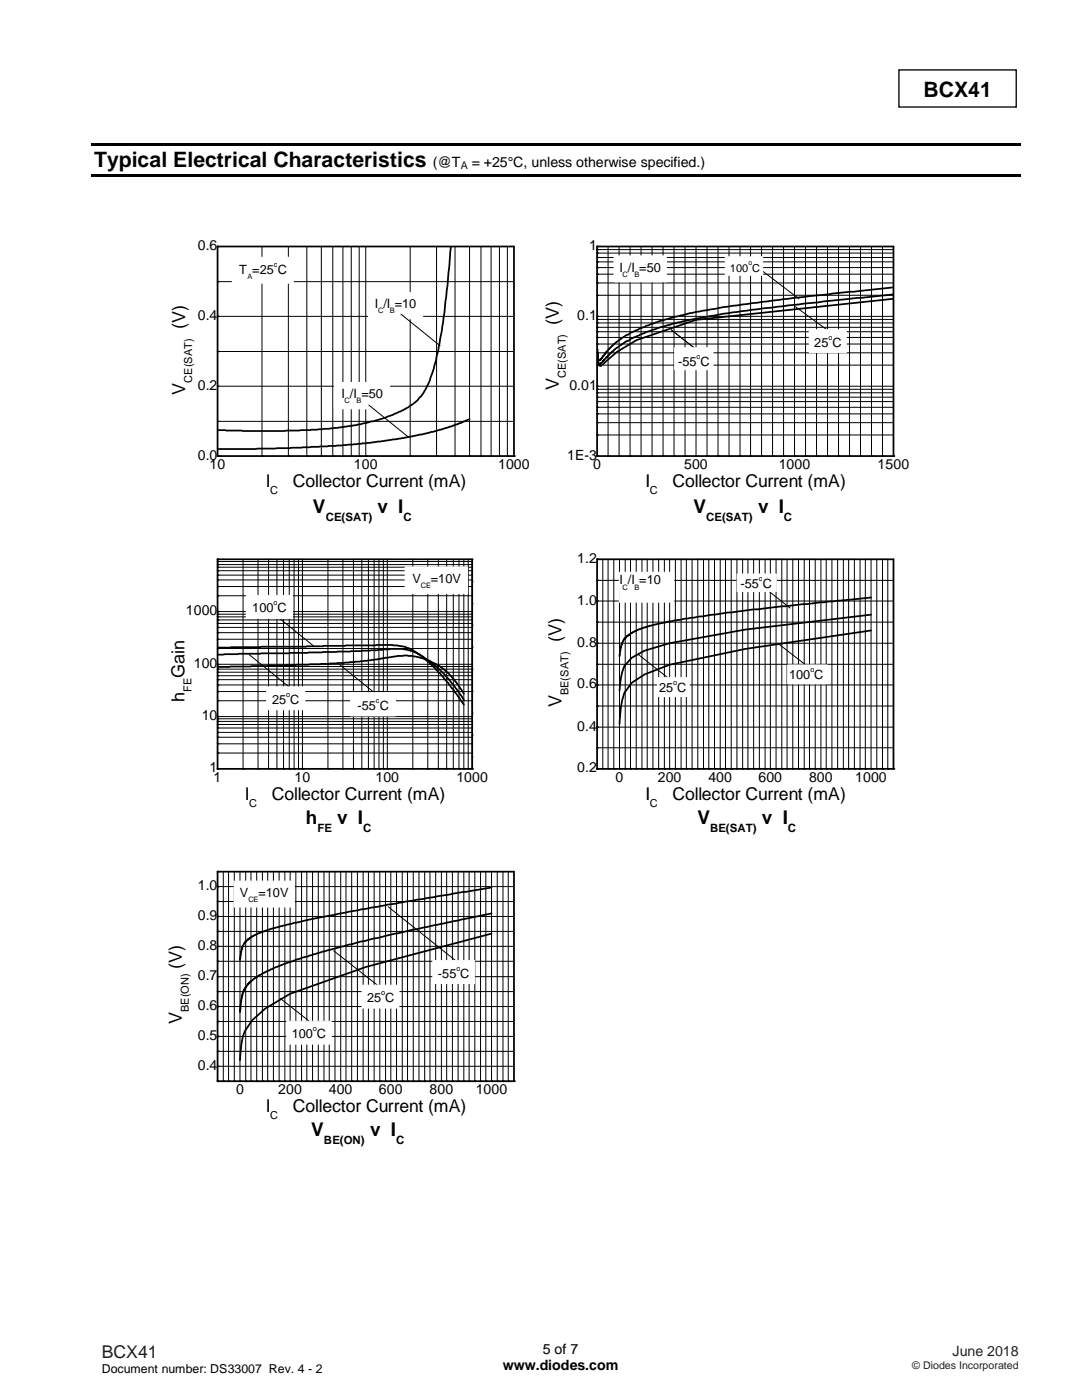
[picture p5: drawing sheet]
<svg xmlns="http://www.w3.org/2000/svg" width="216mm" height="279mm" viewBox="0 0 216 279" stroke-linecap="round" stroke-linejoin="round" font-family="sans-serif">
<path d="M179.4 14h23.4v7.4h-23.4z" fill="none" stroke="#000" stroke-width=".26"/>
<g fill="#000">
<path d="M18.3 28.6h185.4v.5h-185.4z" fill-rule="evenodd"/>
<path d="M18.3 34.7h185.4v.5h-185.4z" fill-rule="evenodd"/>
</g>
<g fill="none" stroke="#000" stroke-width=".2">
<path d="M43.4 56.2h59.2M52.3 49.2v41.8M57.5 49.2v41.8M61.2 49.2v41.8M64.1 49.2v41.8M66.4 49.2v41.8M68.4 49.2v41.8M70.1 49.2v41.8M71.7 49.2v41.8M73 49.2v41.8M81.8 49.2v41.8M87.1 49.2v41.8"/>
<path d="M90.8 49.2v41.8M93.7 49.2v41.8M96 49.2v41.8M98 49.2v41.8M99.7 49.2v41.8M101.2 49.2v41.8M119.1 58.9h59.2M119.1 56.5h59.2M119.1 54.7h59.2M119.1 53.4h59.2M119.1 52.3h59.2M119.1 51.4h59.2"/>
<path d="M119.1 50.5h59.2M119.1 49.8h59.2M121.3 49.2v41.8M123.5 49.2v41.8M125.7 49.2v41.8M127.9 49.2v41.8M130.1 49.2v41.8M132.3 49.2v41.8M134.5 49.2v41.8M136.7 49.2v41.8M138.9 49.2v41.8M141.1 49.2v41.8"/>
<path d="M143.3 49.2v41.8M145.5 49.2v41.8M147.7 49.2v41.8M149.8 49.2v41.8M152 49.2v41.8M154.2 49.2v41.8M156.3 49.2v41.8M158.5 49.2v41.8M160.7 49.2v41.8M162.9 49.2v41.8M165.1 49.2v41.8M167.3 49.2v41.8"/>
<path d="M169.5 49.2v41.8M171.7 49.2v41.8M173.9 49.2v41.8M176.1 49.2v41.8M43.4 70.1h59.2M43.4 77.1h59.2M43.4 63.1h59.2M119.1 77.1h59.2M119.1 63.1h59.2M119.1 79.3h59.2M119.1 78.4h59.2M119.1 77.7h59.2"/>
<path d="M119.1 72.9h59.2M119.1 70.4h59.2M119.1 68.7h59.2M119.1 67.3h59.2M119.1 66.2h59.2M119.1 65.3h59.2M119.1 64.5h59.2M119.1 63.7h59.2M43.4 84.1h59.2M119.1 86.8h59.2M119.1 84.4h59.2M119.1 82.6h59.2"/>
<path d="M119.1 81.3h59.2M119.1 80.1h59.2M43.4 118.9h50.8M43.4 117.1h50.8M43.4 115.7h50.8M43.4 114.8h50.8M43.4 113.9h50.8M43.4 113.2h50.8M43.4 112.7h50.8M43.4 112.1h50.8M48.5 111.6v41.8M51.5 111.6v41.8"/>
<path d="M53.6 111.6v41.8M55.3 111.6v41.8M56.6 111.6v41.8M57.7 111.6v41.8M58.7 111.6v41.8M59.6 111.6v41.8M60.3 111.6v41.8M65.4 111.6v41.8M68.4 111.6v41.8M70.5 111.6v41.8M72.2 111.6v41.8M73.5 111.6v41.8"/>
<path d="M74.7 111.6v41.8M75.6 111.6v41.8M76.5 111.6v41.8M77.3 111.6v41.8M82.4 111.6v41.8M85.4 111.6v41.8M87.5 111.6v41.8M89.1 111.6v41.8M90.4 111.6v41.8M91.6 111.6v41.8M92.6 111.6v41.8M93.4 111.6v41.8"/>
<path d="M94.2 116h.1M94.2 111.6h.1M94.2 111.6v41.8M119.1 115.8h59.2M119.1 119.9h59.2M120.3 111.6v41.8M121.3 111.6v41.8M122.5 111.6v41.8M123.6 111.6v41.8M124.8 111.6v41.8M125.8 111.6v41.8M127 111.6v41.8"/>
<path d="M128.1 111.6v41.8M129.1 111.6v41.8M130.3 111.6v41.8M131.4 111.6v41.8M132.6 111.6v41.8M133.6 111.6v41.8M134.8 111.6v41.8M135.9 111.6v41.8M137 111.6v41.8M138.1 111.6v41.8M139.2 111.6v41.8M140.4 111.6v41.8"/>
<path d="M141.4 111.6v41.8M142.6 111.6v41.8M143.7 111.6v41.8M144.8 111.6v41.8M145.9 111.6v41.8M147 111.6v41.8M148.2 111.6v41.8M149.2 111.6v41.8M150.4 111.6v41.8M151.5 111.6v41.8M152.7 111.6v41.8M153.7 111.6v41.8"/>
<path d="M154.9 111.6v41.8M156 111.6v41.8M157 111.6v41.8M158.2 111.6v41.8M159.3 111.6v41.8M160.5 111.6v41.8M161.5 111.6v41.8M162.7 111.6v41.8M163.8 111.6v41.8M164.9 111.6v41.8M166 111.6v41.8M167.1 111.6v41.8"/>
<path d="M168.3 111.6v41.8M169.3 111.6v41.8M170.5 111.6v41.8M171.6 111.6v41.8M172.7 111.6v41.8M173.8 111.6v41.8M175 111.6v41.8M176.1 111.6v41.8M177.1 111.6v41.8M43.4 139.9h50.8M43.4 138h50.8M43.4 136.7h50.8"/>
<path d="M43.4 135.6h50.8M43.4 134.9h50.8M43.4 134.2h50.8M43.4 133.5h50.8M43.4 133h50.8M43.4 129.4h50.8M43.4 127.6h50.8M43.4 126.3h50.8M43.4 125.2h50.8M43.4 124.4h50.8M43.4 123.7h50.8M43.4 123.1h50.8"/>
<path d="M43.4 122.6h50.8M43.4 132.6h50.8M43.4 122.1h50.8M94.2 137.9h.1M94.2 133.5h.1M94.2 129.2h.1M94.2 124.8h.1M94.2 120.4h.1M119.1 136.7h59.2M119.1 132.6h59.2M119.1 124.2h59.2M119.1 128.4h59.2"/>
<path d="M43.4 150.3h50.8M43.4 148.4h50.8M43.4 147.1h50.8M43.4 146.2h50.8M43.4 145.3h50.8M43.4 144.6h50.8M43.4 144h50.8M43.4 143.4h50.8M43.4 143h50.8M94.2 151.1h.1M94.2 146.7h.1M94.2 142.3h.1"/>
<path d="M119.1 149.2h59.2M119.1 140.9h59.2M119.1 145.1h59.2M43.4 179.9h59.2M43.4 176.9h59.2M44.6 174v41.8M45.6 174v41.8M46.7 174v41.8M47.9 174v41.8M49 174v41.8M50.1 174v41.8M51.2 174v41.8"/>
<path d="M52.4 174v41.8M53.4 174v41.8M54.6 174v41.8M55.7 174v41.8M56.8 174v41.8M57.9 174v41.8M59 174v41.8M60.2 174v41.8M61.2 174v41.8M62.4 174v41.8M63.5 174v41.8M64.6 174v41.8"/>
<path d="M65.7 174v41.8M66.8 174v41.8M68 174v41.8M69 174v41.8M70.2 174v41.8M71.3 174v41.8M72.5 174v41.8M73.5 174v41.8M74.7 174v41.8M75.8 174v41.8M76.9 174v41.8M78 174v41.8"/>
<path d="M79.1 174v41.8M80.3 174v41.8M81.3 174v41.8M82.5 174v41.8M83.6 174v41.8M84.7 174v41.8M85.8 174v41.8M86.9 174v41.8M88.1 174v41.8M89.1 174v41.8M90.3 174v41.8M91.4 174v41.8"/>
<path d="M92.6 174v41.8M93.6 174v41.8M94.7 174v41.8M95.9 174v41.8M96.9 174v41.8M98.1 174v41.8M99.2 174v41.8M100.4 174v41.8M101.4 174v41.8M43.4 197.9h59.2M43.4 191.8h59.2M43.4 185.9h59.2"/>
<path d="M43.4 194.9h59.2M43.4 188.9h59.2M43.4 182.9h59.2M43.4 209.8h59.2M43.4 203.9h59.2M43.4 212.8h59.2M43.4 206.8h59.2M43.4 200.9h59.2"/>
</g>
<g fill="#000">
<circle cx="43.4" cy="49.2" r=".18"/>
<circle cx="43.4" cy="56.2" r=".18"/>
<circle cx="119.1" cy="58.9" r=".18"/>
<circle cx="119.1" cy="53.4" r=".18"/>
<circle cx="119.1" cy="50.5" r=".18"/>
<circle cx="119.1" cy="49.8" r=".18"/>
<circle cx="119.1" cy="54.7" r=".18"/>
<circle cx="119.1" cy="52.3" r=".18"/>
<circle cx="119.1" cy="51.4" r=".18"/>
<circle cx="119.1" cy="56.5" r=".18"/>
<circle cx="119.1" cy="49.2" r=".18"/>
<circle cx="43.4" cy="77.1" r=".18"/>
<circle cx="43.4" cy="70.1" r=".18"/>
<circle cx="43.4" cy="63.1" r=".18"/>
<circle cx="119.1" cy="64.5" r=".18"/>
<circle cx="119.1" cy="63.7" r=".18"/>
<circle cx="119.1" cy="72.9" r=".18"/>
<circle cx="119.1" cy="70.4" r=".18"/>
<circle cx="119.1" cy="65.3" r=".18"/>
<circle cx="119.1" cy="63.1" r=".18"/>
<circle cx="119.1" cy="79.3" r=".18"/>
<circle cx="119.1" cy="77.7" r=".18"/>
<circle cx="119.1" cy="77.1" r=".18"/>
<circle cx="119.1" cy="66.2" r=".18"/>
<circle cx="119.1" cy="78.4" r=".18"/>
<circle cx="119.1" cy="68.7" r=".18"/>
<circle cx="119.1" cy="67.3" r=".18"/>
<circle cx="43.4" cy="84.1" r=".18"/>
<circle cx="43.4" cy="91" r=".18"/>
<circle cx="52.3" cy="91" r=".18"/>
<circle cx="57.5" cy="91" r=".18"/>
<circle cx="61.2" cy="91" r=".18"/>
<circle cx="64.1" cy="91" r=".18"/>
<circle cx="66.4" cy="91" r=".18"/>
<circle cx="68.4" cy="91" r=".18"/>
<circle cx="70.1" cy="91" r=".18"/>
<circle cx="71.7" cy="91" r=".18"/>
<circle cx="73" cy="91" r=".18"/>
<circle cx="81.8" cy="91" r=".18"/>
<circle cx="87.1" cy="91" r=".18"/>
<circle cx="90.8" cy="91" r=".18"/>
<circle cx="93.7" cy="91" r=".18"/>
<circle cx="96" cy="91" r=".18"/>
<circle cx="98" cy="91" r=".18"/>
<circle cx="99.7" cy="91" r=".18"/>
<circle cx="101.2" cy="91" r=".18"/>
<circle cx="102.6" cy="91" r=".18"/>
<circle cx="119.1" cy="86.8" r=".18"/>
<circle cx="119.1" cy="81.3" r=".18"/>
<circle cx="119.1" cy="84.4" r=".18"/>
<circle cx="119.1" cy="91" r=".18"/>
<circle cx="119.1" cy="82.6" r=".18"/>
<circle cx="119.1" cy="80.1" r=".18"/>
<circle cx="121.3" cy="91" r=".18"/>
<circle cx="123.5" cy="91" r=".18"/>
<circle cx="125.7" cy="91" r=".18"/>
<circle cx="127.9" cy="91" r=".18"/>
<circle cx="130.1" cy="91" r=".18"/>
<circle cx="132.3" cy="91" r=".18"/>
<circle cx="134.5" cy="91" r=".18"/>
<circle cx="136.7" cy="91" r=".18"/>
<circle cx="138.9" cy="91" r=".18"/>
<circle cx="141.1" cy="91" r=".18"/>
<circle cx="143.3" cy="91" r=".18"/>
<circle cx="145.5" cy="91" r=".18"/>
<circle cx="147.7" cy="91" r=".18"/>
<circle cx="149.8" cy="91" r=".18"/>
<circle cx="152" cy="91" r=".18"/>
<circle cx="154.2" cy="91" r=".18"/>
<circle cx="156.3" cy="91" r=".18"/>
<circle cx="158.5" cy="91" r=".18"/>
<circle cx="160.7" cy="91" r=".18"/>
<circle cx="162.9" cy="91" r=".18"/>
<circle cx="165.1" cy="91" r=".18"/>
<circle cx="167.3" cy="91" r=".18"/>
<circle cx="169.5" cy="91" r=".18"/>
<circle cx="171.7" cy="91" r=".18"/>
<circle cx="173.9" cy="91" r=".18"/>
<circle cx="176.1" cy="91" r=".18"/>
<circle cx="178.3" cy="91" r=".18"/>
<circle cx="43.4" cy="112.7" r=".18"/>
<circle cx="43.4" cy="111.6" r=".18"/>
<circle cx="43.4" cy="118.9" r=".18"/>
<circle cx="43.4" cy="117.1" r=".18"/>
<circle cx="43.4" cy="114.8" r=".18"/>
<circle cx="43.4" cy="112.1" r=".18"/>
<circle cx="43.4" cy="115.7" r=".18"/>
<circle cx="43.4" cy="113.9" r=".18"/>
<circle cx="43.4" cy="113.2" r=".18"/>
<circle cx="119.1" cy="115.8" r=".18"/>
<circle cx="119.1" cy="111.6" r=".18"/>
<circle cx="119.1" cy="119.9" r=".18"/>
<circle cx="43.4" cy="134.9" r=".18"/>
<circle cx="43.4" cy="126.3" r=".18"/>
<circle cx="43.4" cy="125.2" r=".18"/>
<circle cx="43.4" cy="139.9" r=".18"/>
<circle cx="43.4" cy="127.6" r=".18"/>
<circle cx="43.4" cy="123.7" r=".18"/>
<circle cx="43.4" cy="124.4" r=".18"/>
<circle cx="43.4" cy="123.1" r=".18"/>
<circle cx="43.4" cy="122.1" r=".18"/>
<circle cx="43.4" cy="138" r=".18"/>
<circle cx="43.4" cy="135.6" r=".18"/>
<circle cx="43.4" cy="133.5" r=".18"/>
<circle cx="43.4" cy="133" r=".18"/>
<circle cx="43.4" cy="129.4" r=".18"/>
<circle cx="43.4" cy="122.6" r=".18"/>
<circle cx="43.4" cy="136.7" r=".18"/>
<circle cx="43.4" cy="134.2" r=".18"/>
<circle cx="43.4" cy="132.6" r=".18"/>
<circle cx="119.1" cy="136.7" r=".18"/>
<circle cx="119.1" cy="128.4" r=".18"/>
<circle cx="119.1" cy="132.6" r=".18"/>
<circle cx="119.1" cy="124.2" r=".18"/>
<circle cx="43.4" cy="146.2" r=".18"/>
<circle cx="43.4" cy="145.3" r=".18"/>
<circle cx="43.4" cy="144.6" r=".18"/>
<circle cx="43.4" cy="153.4" r=".18"/>
<circle cx="43.4" cy="147.1" r=".18"/>
<circle cx="43.4" cy="144" r=".18"/>
<circle cx="43.4" cy="143.4" r=".18"/>
<circle cx="43.4" cy="143" r=".18"/>
<circle cx="43.4" cy="150.3" r=".18"/>
<circle cx="43.4" cy="148.4" r=".18"/>
<circle cx="48.5" cy="153.4" r=".18"/>
<circle cx="51.5" cy="153.4" r=".18"/>
<circle cx="53.6" cy="153.4" r=".18"/>
<circle cx="55.3" cy="153.4" r=".18"/>
<circle cx="56.6" cy="153.4" r=".18"/>
<circle cx="57.7" cy="153.4" r=".18"/>
<circle cx="58.7" cy="153.4" r=".18"/>
<circle cx="59.6" cy="153.4" r=".18"/>
<circle cx="60.3" cy="153.4" r=".18"/>
<circle cx="65.4" cy="153.4" r=".18"/>
<circle cx="68.4" cy="153.4" r=".18"/>
<circle cx="70.5" cy="153.4" r=".18"/>
<circle cx="72.2" cy="153.4" r=".18"/>
<circle cx="73.5" cy="153.4" r=".18"/>
<circle cx="74.7" cy="153.4" r=".18"/>
<circle cx="75.6" cy="153.4" r=".18"/>
<circle cx="76.5" cy="153.4" r=".18"/>
<circle cx="77.3" cy="153.4" r=".18"/>
<circle cx="82.4" cy="153.4" r=".18"/>
<circle cx="85.4" cy="153.4" r=".18"/>
<circle cx="87.5" cy="153.4" r=".18"/>
<circle cx="89.1" cy="153.4" r=".18"/>
<circle cx="90.4" cy="153.4" r=".18"/>
<circle cx="91.6" cy="153.4" r=".18"/>
<circle cx="92.6" cy="153.4" r=".18"/>
<circle cx="93.4" cy="153.4" r=".18"/>
<circle cx="94.2" cy="153.4" r=".18"/>
<circle cx="119.1" cy="153.4" r=".18"/>
<circle cx="119.1" cy="149.2" r=".18"/>
<circle cx="119.1" cy="145.1" r=".18"/>
<circle cx="119.1" cy="140.9" r=".18"/>
<circle cx="120.3" cy="153.4" r=".18"/>
<circle cx="121.3" cy="153.4" r=".18"/>
<circle cx="122.5" cy="153.4" r=".18"/>
<circle cx="123.6" cy="153.4" r=".18"/>
<circle cx="124.8" cy="153.4" r=".18"/>
<circle cx="125.8" cy="153.4" r=".18"/>
<circle cx="127" cy="153.4" r=".18"/>
<circle cx="128.1" cy="153.4" r=".18"/>
<circle cx="129.1" cy="153.4" r=".18"/>
<circle cx="130.3" cy="153.4" r=".18"/>
<circle cx="131.4" cy="153.4" r=".18"/>
<circle cx="132.6" cy="153.4" r=".18"/>
<circle cx="133.6" cy="153.4" r=".18"/>
<circle cx="134.8" cy="153.4" r=".18"/>
<circle cx="135.9" cy="153.4" r=".18"/>
<circle cx="137" cy="153.4" r=".18"/>
<circle cx="138.1" cy="153.4" r=".18"/>
<circle cx="139.2" cy="153.4" r=".18"/>
<circle cx="140.4" cy="153.4" r=".18"/>
<circle cx="141.4" cy="153.4" r=".18"/>
<circle cx="142.6" cy="153.4" r=".18"/>
<circle cx="143.7" cy="153.4" r=".18"/>
<circle cx="144.8" cy="153.4" r=".18"/>
<circle cx="145.9" cy="153.4" r=".18"/>
<circle cx="147" cy="153.4" r=".18"/>
<circle cx="148.2" cy="153.4" r=".18"/>
<circle cx="149.2" cy="153.4" r=".18"/>
<circle cx="150.4" cy="153.4" r=".18"/>
<circle cx="151.5" cy="153.4" r=".18"/>
<circle cx="152.7" cy="153.4" r=".18"/>
<circle cx="153.7" cy="153.4" r=".18"/>
<circle cx="154.9" cy="153.4" r=".18"/>
<circle cx="156" cy="153.4" r=".18"/>
<circle cx="157" cy="153.4" r=".18"/>
<circle cx="158.2" cy="153.4" r=".18"/>
<circle cx="159.3" cy="153.4" r=".18"/>
<circle cx="160.5" cy="153.4" r=".18"/>
<circle cx="161.5" cy="153.4" r=".18"/>
<circle cx="162.7" cy="153.4" r=".18"/>
<circle cx="163.8" cy="153.4" r=".18"/>
<circle cx="164.9" cy="153.4" r=".18"/>
<circle cx="166" cy="153.4" r=".18"/>
<circle cx="167.1" cy="153.4" r=".18"/>
<circle cx="168.3" cy="153.4" r=".18"/>
<circle cx="169.3" cy="153.4" r=".18"/>
<circle cx="170.5" cy="153.4" r=".18"/>
<circle cx="171.6" cy="153.4" r=".18"/>
<circle cx="172.7" cy="153.4" r=".18"/>
<circle cx="173.8" cy="153.4" r=".18"/>
<circle cx="175" cy="153.4" r=".18"/>
<circle cx="176.1" cy="153.4" r=".18"/>
<circle cx="177.1" cy="153.4" r=".18"/>
<circle cx="178.3" cy="153.4" r=".18"/>
<circle cx="43.4" cy="179.9" r=".18"/>
<circle cx="43.4" cy="176.9" r=".18"/>
<circle cx="43.4" cy="174" r=".18"/>
<circle cx="43.4" cy="191.8" r=".18"/>
<circle cx="43.4" cy="185.9" r=".18"/>
<circle cx="43.4" cy="182.9" r=".18"/>
<circle cx="43.4" cy="194.9" r=".18"/>
<circle cx="43.4" cy="197.9" r=".18"/>
<circle cx="43.4" cy="188.9" r=".18"/>
<circle cx="43.4" cy="212.8" r=".18"/>
<circle cx="43.4" cy="203.9" r=".18"/>
<circle cx="43.4" cy="215.8" r=".18"/>
<circle cx="43.4" cy="209.8" r=".18"/>
<circle cx="43.4" cy="206.8" r=".18"/>
<circle cx="43.4" cy="200.9" r=".18"/>
<circle cx="44.6" cy="215.8" r=".18"/>
<circle cx="45.6" cy="215.8" r=".18"/>
<circle cx="46.7" cy="215.8" r=".18"/>
<circle cx="47.9" cy="215.8" r=".18"/>
<circle cx="49" cy="215.8" r=".18"/>
<circle cx="50.1" cy="215.8" r=".18"/>
<circle cx="51.2" cy="215.8" r=".18"/>
<circle cx="52.4" cy="215.8" r=".18"/>
<circle cx="53.4" cy="215.8" r=".18"/>
<circle cx="54.6" cy="215.8" r=".18"/>
<circle cx="55.7" cy="215.8" r=".18"/>
<circle cx="56.8" cy="215.8" r=".18"/>
<circle cx="57.9" cy="215.8" r=".18"/>
<circle cx="59" cy="215.8" r=".18"/>
<circle cx="60.2" cy="215.8" r=".18"/>
<circle cx="61.2" cy="215.8" r=".18"/>
<circle cx="62.4" cy="215.8" r=".18"/>
<circle cx="63.5" cy="215.8" r=".18"/>
<circle cx="64.6" cy="215.8" r=".18"/>
<circle cx="65.7" cy="215.8" r=".18"/>
<circle cx="66.8" cy="215.8" r=".18"/>
<circle cx="68" cy="215.8" r=".18"/>
<circle cx="69" cy="215.8" r=".18"/>
<circle cx="70.2" cy="215.8" r=".18"/>
<circle cx="71.3" cy="215.8" r=".18"/>
<circle cx="72.5" cy="215.8" r=".18"/>
<circle cx="73.5" cy="215.8" r=".18"/>
<circle cx="74.7" cy="215.8" r=".18"/>
<circle cx="75.8" cy="215.8" r=".18"/>
<circle cx="76.9" cy="215.8" r=".18"/>
<circle cx="78" cy="215.8" r=".18"/>
<circle cx="79.1" cy="215.8" r=".18"/>
<circle cx="80.3" cy="215.8" r=".18"/>
<circle cx="81.3" cy="215.8" r=".18"/>
<circle cx="82.5" cy="215.8" r=".18"/>
<circle cx="83.6" cy="215.8" r=".18"/>
<circle cx="84.7" cy="215.8" r=".18"/>
<circle cx="85.8" cy="215.8" r=".18"/>
<circle cx="86.9" cy="215.8" r=".18"/>
<circle cx="88.1" cy="215.8" r=".18"/>
<circle cx="89.1" cy="215.8" r=".18"/>
<circle cx="90.3" cy="215.8" r=".18"/>
<circle cx="91.4" cy="215.8" r=".18"/>
<circle cx="92.6" cy="215.8" r=".18"/>
<circle cx="93.6" cy="215.8" r=".18"/>
<circle cx="94.7" cy="215.8" r=".18"/>
<circle cx="95.9" cy="215.8" r=".18"/>
<circle cx="96.9" cy="215.8" r=".18"/>
<circle cx="98.1" cy="215.8" r=".18"/>
<circle cx="99.2" cy="215.8" r=".18"/>
<circle cx="100.4" cy="215.8" r=".18"/>
<circle cx="101.4" cy="215.8" r=".18"/>
<circle cx="102.6" cy="215.8" r=".18"/>
</g>
<g fill="none" stroke="#000" stroke-width=".35">
<path d="M43.4 49.2h59.2v41.8h-59.2zM90 49.1a173.1 173.1 0 0 1-2.7 21.4 25.5 25.5 0 0 1-3.1 8.3 12.7 12.7 0 0 1-5.5 3.8 42.7 42.7 0 0 1-14.1 3l-2.8 .2-5.1 .2h-8.2l-5.1-.2M119.1 49.2h59.2v41.8h-59.2zM178.3 59.6l-39.4 4.2-11.9 4.1-3.9 2.3-3.2 2.8h-.4l-.4-2.8M178.3 58.8l-19.9 2.1a266.3 266.3 0 0 0-20.8 2.9l-1.8 .5a47.5 47.5 0 0 0-10.1 3.4l-3 2-2.9 2.8a.26 .26 0 0 1-.3 .1 .26 .26 0 0 1-.1-.3l-.3-2.6M178.3 57.3l-12.1 1.3-14.1 1.6a127.7 127.7 0 0 0-20.6 3.9l-3.9 1.5-2.7 1.3-2.4 1.8-1.1 1-1.4 1.8a.37 .37 0 0 1-.4 .4 .37 .37 0 0 1-.3-.5l-.2-2.3M93.7 83.7l-3.7 1.4-5.8 1.6-5.2 1-5.1 .7-7 .6-6.8 .4-9.1 .2h-7.6M43.4 111.6h50.8v41.8h-50.8zM119.1 111.6h59.2v41.8h-59.2zM173.8 119.2l-17.8 1.8-10.6 1.2-8.7 1.3-5.5 1-3.9 1.1-2 1.2-.8 .8-.4 .9-.5 2.5M43.4 130.6l26.5-.6 9.1-.5a9.9 9.9 0 0 1 6.7 2.5l2 1.6 1.9 2 3 4.1M43.4 133.1l22.3-.6 6.1-.5 7.5-1.1h2.4a13 13 0 0 1 9.9 6.1l1 1.4"/>
<path d="M43.4 129.2l17.6-.1 14.1-.4 3.4 .1a9.1 9.1 0 0 1 6.2 2.6l2.1 1.9 1.6 1.8 2.2 2.7 2 2.8M173.8 122.7l-25.1 2.9-15.1 2.8-5 1.5-2.5 1.4-1.5 1.6a14.6 14.6 0 0 0-1 4.9M173.8 125.8l-25.1 3.7-15.1 3.2-5 1.9-2.5 1.7-1.5 2a21 21 0 0 0-1 6.2M43.4 174h59.2v41.8h-59.2zM98.1 177.1l-28.5 4.8-7.8 1.6-7.4 1.8-2.8 .9-2 1.2-.8 .8-.5 .8-.4 2.6M98.1 182.3l-15.7 3.2-10.4 2.4-11.7 3.2-5.2 1.9-3.9 1.9-1.8 1.6-.6 .9-.5 1.1-.4 3.5M98.1 186.3l-25.1 6.7-15.1 5.3-5 3-2.6 2.3a9.5 9.5 0 0 0-2.3 6.7l-.1 1.3"/>
</g>
<path d="M46.4 51.3h12.1v5.2h-12.1z" fill-rule="evenodd" fill="#fff" stroke="#fff" stroke-width=".2"/>
<g fill="#fff">
<path d="M47.7 52.3h1.7v2.9h-1.7z" fill-rule="evenodd"/>
<path d="M49.4 54.4h.9v1.7h-.9z" fill-rule="evenodd"/>
<path d="M50.3 52.3h4.3v2.9h-4.3z" fill-rule="evenodd"/>
<path d="M54.6 51.9h.8v1.8h-.8z" fill-rule="evenodd"/>
<path d="M55.4 52.3h1.9v2.9h-1.9z" fill-rule="evenodd"/>
</g>
<path d="M66.7 76.3h11.1v5.3h-11.1z" fill-rule="evenodd" fill="#fff" stroke="#fff" stroke-width=".2"/>
<g fill="#fff">
<path d="M68.2 77.1h.6v2.9h-.6z" fill-rule="evenodd"/>
<path d="M68.8 79.2h1v1.7h-1z" fill-rule="evenodd"/>
<path d="M69.8 77.1h1.3v2.9h-1.3z" fill-rule="evenodd"/>
<path d="M71.1 79.2h1v1.7h-1z" fill-rule="evenodd"/>
<path d="M72.1 77.1h4.3v2.9h-4.3z" fill-rule="evenodd"/>
</g>
<path d="M73.6 58.4h10.7v5.2h-10.7z" fill-rule="evenodd" fill="#fff" stroke="#fff" stroke-width=".2"/>
<g fill="#fff">
<path d="M74.8 59.1h.6v2.9h-.6z" fill-rule="evenodd"/>
<path d="M75.4 61.2h1.1v1.8h-1.1z" fill-rule="evenodd"/>
<path d="M76.5 59.1h1.3v2.9h-1.3z" fill-rule="evenodd"/>
<path d="M77.8 61.2h1v1.8h-1z" fill-rule="evenodd"/>
<path d="M78.8 59.1h4.3v2.9h-4.3z" fill-rule="evenodd"/>
</g>
<path d="M150.6 52.9l8.8 6.7M80 62.7l7.8 6.3M134 65.9l5.8 4.5M158.7 61.2l7.3 5.4M73.6 80.8l7.8 6.4M49.7 130.6l7.9 6.4M54.7 122.6l7.8 6.3M67.8 132.7l7.9 6.4M127.3 130.6l5.9 4.6" fill="none" stroke="#000" stroke-width=".2"/>
<path d="M122.5 51.1h10.5v5.2h-10.5z" fill-rule="evenodd" fill="#fff" stroke="#fff" stroke-width=".2"/>
<g fill="#fff">
<path d="M123.6 51.8h.6v2.9h-.6z" fill-rule="evenodd"/>
<path d="M124.2 53.9h1.1v1.8h-1.1z" fill-rule="evenodd"/>
<path d="M125.3 51.8h1.3v2.9h-1.3z" fill-rule="evenodd"/>
<path d="M126.6 53.9h1v1.8h-1z" fill-rule="evenodd"/>
<path d="M127.6 51.8h4.3v2.9h-4.3z" fill-rule="evenodd"/>
</g>
<path d="M144.7 51.3h7.5v3.6h-7.5z" fill-rule="evenodd" fill="#fff" stroke="#fff" stroke-width=".2"/>
<g fill="#fff">
<path d="M145.6 52.3h3.7v2.6h-3.7z" fill-rule="evenodd"/>
<path d="M149.3 51.6h.8v1.6h-.8z" fill-rule="evenodd"/>
<path d="M150.1 52.3h1.6v2.6h-1.6z" fill-rule="evenodd"/>
</g>
<path d="M161.5 65.8h7.4v4.6h-7.4z" fill-rule="evenodd" fill="#fff" stroke="#fff" stroke-width=".2"/>
<g fill="#fff">
<path d="M162.5 66.8h2.8v2.9h-2.8z" fill-rule="evenodd"/>
<path d="M165.3 66.5h.8v1.7h-.8z" fill-rule="evenodd"/>
<path d="M166.1 66.8h1.8v2.9h-1.8z" fill-rule="evenodd"/>
</g>
<path d="M134.6 69.4h7.7v4.4h-7.7z" fill-rule="evenodd" fill="#fff" stroke="#fff" stroke-width=".2"/>
<g fill="#fff">
<path d="M135.3 70.6h3.7v2.9h-3.7z" fill-rule="evenodd"/>
<path d="M139 70.2h.8v1.8h-.8z" fill-rule="evenodd"/>
<path d="M139.8 70.6h1.8v2.9h-1.8z" fill-rule="evenodd"/>
</g>
<path d="M80.8 113.2h12.5v5.2h-12.5z" fill-rule="evenodd" fill="#fff" stroke="#fff" stroke-width=".2"/>
<g fill="#fff">
<path d="M82.3 113.9h1.7v2.9h-1.7z" fill-rule="evenodd"/>
<path d="M84 116h2v1.8h-2z" fill-rule="evenodd"/>
<path d="M86 113.9h5.9v2.9h-5.9z" fill-rule="evenodd"/>
</g>
<path d="M70 138.2h8.9v4.7h-8.9z" fill-rule="evenodd" fill="#fff" stroke="#fff" stroke-width=".2"/>
<g fill="#fff">
<path d="M71.3 139.3h3.7v2.9h-3.7z" fill-rule="evenodd"/>
<path d="M75 139h.8v1.7h-.8z" fill-rule="evenodd"/>
<path d="M75.8 139.3h1.8v2.9h-1.8z" fill-rule="evenodd"/>
</g>
<path d="M53.2 137.1h7.6v4.5h-7.6z" fill-rule="evenodd" fill="#fff" stroke="#fff" stroke-width=".2"/>
<g fill="#fff">
<path d="M54.3 138.1h2.8v2.9h-2.8z" fill-rule="evenodd"/>
<path d="M57.1 137.7h.8v1.8h-.8z" fill-rule="evenodd"/>
<path d="M57.9 138.1h1.8v2.9h-1.8z" fill-rule="evenodd"/>
</g>
<path d="M49.2 118.9h9.2v4.5h-9.2z" fill-rule="evenodd" fill="#fff" stroke="#fff" stroke-width=".2"/>
<g fill="#fff">
<path d="M50.3 119.9h4.3v2.9h-4.3z" fill-rule="evenodd"/>
<path d="M54.6 119.5h.7v1.8h-.7z" fill-rule="evenodd"/>
<path d="M55.3 119.9h1.9v2.9h-1.9z" fill-rule="evenodd"/>
</g>
<path d="M151.9 116.8l5.8 4.6M155.3 128.5l5.9 4.5" fill="none" stroke="#000" stroke-width=".2"/>
<path d="M131.2 135.2h6.3v3.8h-6.3z" fill-rule="evenodd" fill="#fff" stroke="#fff" stroke-width=".2"/>
<g fill="#fff">
<path d="M131.5 135.6h2.8v2.9h-2.8z" fill-rule="evenodd"/>
<path d="M134.3 135.3h.8v1.7h-.8z" fill-rule="evenodd"/>
<path d="M135.1 135.6h1.9v2.9h-1.9z" fill-rule="evenodd"/>
</g>
<path d="M123.6 114.2h10.9v6h-10.9z" fill-rule="evenodd" fill="#fff" stroke="#fff" stroke-width=".2"/>
<g fill="#fff">
<path d="M123.6 114.3h.6v2.8h-.6z" fill-rule="evenodd"/>
<path d="M124.2 116.4h1.1v1.7h-1.1z" fill-rule="evenodd"/>
<path d="M125.3 114.3h1.3v2.8h-1.3z" fill-rule="evenodd"/>
<path d="M126.6 116.4h1v1.7h-1z" fill-rule="evenodd"/>
<path d="M127.6 114.3h4.3v2.8h-4.3z" fill-rule="evenodd"/>
</g>
<path d="M157.2 132.7h7.9v3.8h-7.9z" fill-rule="evenodd" fill="#fff" stroke="#fff" stroke-width=".2"/>
<g fill="#fff">
<path d="M157.5 133.1h4.2v2.9h-4.2z" fill-rule="evenodd"/>
<path d="M161.7 132.8h.8v1.7h-.8z" fill-rule="evenodd"/>
<path d="M162.5 133.1h1.8v2.9h-1.8z" fill-rule="evenodd"/>
</g>
<path d="M147.1 114.6h7.8v3.5h-7.8z" fill-rule="evenodd" fill="#fff" stroke="#fff" stroke-width=".2"/>
<g fill="#fff">
<path d="M147.7 115h3.7v2.8h-3.7z" fill-rule="evenodd"/>
<path d="M151.4 114.6h.8v1.8h-.8z" fill-rule="evenodd"/>
<path d="M152.2 115h1.9v2.8h-1.9z" fill-rule="evenodd"/>
</g>
<path d="M55.9 199.2l5.8 4.6M66.6 189.7l9.9 7.8M77.5 181l13.5 10.8" fill="none" stroke="#000" stroke-width=".2"/>
<path d="M46.7 175.8h12v5.2h-12z" fill-rule="evenodd" fill="#fff" stroke="#fff" stroke-width=".2"/>
<g fill="#fff">
<path d="M47.9 176.6h1.7v2.9h-1.7z" fill-rule="evenodd"/>
<path d="M49.6 178.7h2v1.7h-2z" fill-rule="evenodd"/>
<path d="M51.6 176.6h5.9v2.9h-5.9z" fill-rule="evenodd"/>
</g>
<path d="M57.2 203.8h8.9v4.6h-8.9z" fill-rule="evenodd" fill="#fff" stroke="#fff" stroke-width=".2"/>
<g fill="#fff">
<path d="M58.2 204.8h4.3v2.9h-4.3z" fill-rule="evenodd"/>
<path d="M62.5 204.5h.7v1.7h-.7z" fill-rule="evenodd"/>
<path d="M63.2 204.8h1.9v2.9h-1.9z" fill-rule="evenodd"/>
</g>
<path d="M72.2 196.6h7.4v4.6h-7.4z" fill-rule="evenodd" fill="#fff" stroke="#fff" stroke-width=".2"/>
<g fill="#fff">
<path d="M73.2 197.6h2.9v2.9h-2.9z" fill-rule="evenodd"/>
<path d="M76.1 197.3h.7v1.7h-.7z" fill-rule="evenodd"/>
<path d="M76.8 197.6h1.9v2.9h-1.9z" fill-rule="evenodd"/>
</g>
<path d="M86.4 191.7h8.3v4.6h-8.3z" fill-rule="evenodd" fill="#fff" stroke="#fff" stroke-width=".2"/>
<g fill="#fff">
<path d="M87.4 192.7h3.7v2.9h-3.7z" fill-rule="evenodd"/>
<path d="M91.1 192.4h.7v1.7h-.7z" fill-rule="evenodd"/>
<path d="M91.8 192.7h1.9v2.9h-1.9z" fill-rule="evenodd"/>
</g>
<g font-size="4.2">
<text x="184.3" y="19.3">BCX41</text>
<text x="18.8" y="33.4">Typical Electrical Characteristics</text>
</g>
<g font-size="3.8">
<text x="62.5" y="102.3">V</text>
<text x="75.4" y="102.3">v I</text>
<text x="138.4" y="102.3">V</text>
<text x="151.3" y="102.3">v I</text>
<text x="61" y="164.5">h</text>
<text x="67.3" y="164.5">v I</text>
<text x="139.1" y="164.4">V</text>
<text x="152" y="164.4">v I</text>
<text x="62.1" y="226.7">V</text>
<text x="73.9" y="226.7">v I</text>
</g>
<g font-size="3.6">
<text x="36.9" y="65.7" transform="rotate(-90 36.9 65.7)">(V)</text>
<text x="111.5" y="64.8" transform="rotate(-90 111.5 64.8)">(V)</text>
<text x="111.5" y="77.9" transform="rotate(-90 111.5 77.9)">V</text>
<text x="36.9" y="78.7" transform="rotate(-90 36.9 78.7)">V</text>
<text x="112" y="128.2" transform="rotate(-90 112 128.2)">(V)</text>
<text x="36.8" y="135.3" transform="rotate(-90 36.8 135.3)">Gain</text>
<text x="36.8" y="140.1" transform="rotate(-90 36.8 140.1)">h</text>
<text x="112" y="141.2" transform="rotate(-90 112 141.2)">V</text>
<text x="36.3" y="193.3" transform="rotate(-90 36.3 193.3)">(V)</text>
<text x="36.3" y="204.4" transform="rotate(-90 36.3 204.4)">V</text>
</g>
<g font-size="3.5">
<text x="53.1" y="97.2">I</text>
<text x="58.4" y="97.2">Collector Current (mA)</text>
<text x="128.8" y="97.2">I</text>
<text x="134.2" y="97.2">Collector Current (mA)</text>
<text x="48.9" y="159.6">I</text>
<text x="54.2" y="159.6">Collector Current (mA)</text>
<text x="128.8" y="159.6">I</text>
<text x="134.2" y="159.6">Collector Current (mA)</text>
<text x="53.1" y="221.9">I</text>
<text x="58.4" y="221.9">Collector Current (mA)</text>
</g>
<text font-size="3.5" fill="#231f20" x="20.3" y="270.9">BCX41</text>
<g font-size="2.8">
<text x="86.4" y="33.4">(@T</text>
<text x="94.1" y="33.4">= +25°C, unless otherwise specified.)</text>
<text x="39.5" y="49.9">0.6</text>
<text x="117.6" y="49.9">1</text>
<text x="39.5" y="63.8">0.4</text>
<text x="115.2" y="63.8">0.1</text>
<text x="39.5" y="77.8">0.2</text>
<text x="113.6" y="77.8">0.01</text>
<text x="39.5" y="91.7">0.0</text>
<text x="41.8" y="93.6">10</text>
<text x="70.6" y="93.6">100</text>
<text x="99.4" y="93.6">1000</text>
<text x="113.2" y="91.7">1E-3</text>
<text x="118.4" y="93.6">0</text>
<text x="136.5" y="93.6">500</text>
<text x="155.4" y="93.6">1000</text>
<text x="175.1" y="93.6">1500</text>
<text x="115.2" y="112.3">1.2</text>
<text x="37.1" y="122.8">1000</text>
<text x="115.2" y="120.7">1.0</text>
<text x="115.2" y="129.1">0.8</text>
<text x="38.7" y="133.3">100</text>
<text x="115.2" y="137.4">0.6</text>
<text x="40.3" y="143.7">10</text>
<text x="115.2" y="145.8">0.4</text>
<text x="41.8" y="154.1">1</text>
<text x="115.2" y="154.1">0.2</text>
<text x="42.6" y="156.1">1</text>
<text x="58.8" y="156.1">10</text>
<text x="74.9" y="156.1">100</text>
<text x="91.1" y="156.1">1000</text>
<text x="122.8" y="156.1">0</text>
<text x="131.3" y="156.1">200</text>
<text x="141.3" y="156.1">400</text>
<text x="151.3" y="156.1">600</text>
<text x="161.4" y="156.1">800</text>
<text x="170.7" y="156.1">1000</text>
<text x="39.5" y="177.6">1.0</text>
<text x="39.5" y="183.6">0.9</text>
<text x="39.5" y="189.6">0.8</text>
<text x="39.5" y="195.6">0.7</text>
<text x="39.5" y="201.6">0.6</text>
<text x="39.5" y="207.5">0.5</text>
<text x="39.5" y="213.5">0.4</text>
<text x="47.1" y="218.4">0</text>
<text x="55.5" y="218.4">200</text>
<text x="65.6" y="218.4">400</text>
<text x="75.6" y="218.4">600</text>
<text x="85.7" y="218.4">800</text>
<text x="94.9" y="218.4">1000</text>
<text x="100.3" y="273.5">www.diodes.com</text>
<text x="108.3" y="270.2">5 of 7</text>
</g>
<text font-size="2.8" fill="#231f20" x="190.1" y="270.6">June 2018</text>
<g font-size="2.5">
<text x="47.7" y="54.6">T</text>
<text x="50.3" y="54.6">=25</text>
<text x="55.4" y="54.6">C</text>
<text x="123.6" y="54.2">I</text>
<text x="125.3" y="54.2">/I</text>
<text x="127.6" y="54.2">=50</text>
<text x="74.8" y="61.5">I</text>
<text x="76.5" y="61.5">/I</text>
<text x="78.8" y="61.5">=10</text>
<text x="162.5" y="69.2">25</text>
<text x="166.1" y="69.2">C</text>
<text x="135.3" y="73">-55</text>
<text x="139.8" y="73">C</text>
<text x="68.2" y="79.4">I</text>
<text x="69.8" y="79.4">/I</text>
<text x="72.1" y="79.4">=50</text>
<text x="82.3" y="116.3">V</text>
<text x="86" y="116.3">=10V</text>
<text x="123.6" y="116.6">I</text>
<text x="125.3" y="116.6">/I</text>
<text x="127.6" y="116.6">=10</text>
<text x="147.7" y="117.3">-55</text>
<text x="152.2" y="117.3">C</text>
<text x="50.3" y="122.2">100</text>
<text x="55.3" y="122.2">C</text>
<text x="157.5" y="135.5">100</text>
<text x="162.5" y="135.5">C</text>
<text x="54.3" y="140.5">25</text>
<text x="57.9" y="140.5">C</text>
<text x="71.3" y="141.7">-55</text>
<text x="75.8" y="141.7">C</text>
<text x="131.5" y="138">25</text>
<text x="135.1" y="138">C</text>
<text x="47.9" y="179">V</text>
<text x="51.6" y="179">=10V</text>
<text x="87.4" y="195.1">-55</text>
<text x="91.8" y="195.1">C</text>
<text x="73.2" y="200">25</text>
<text x="76.8" y="200">C</text>
<text x="58.2" y="207.2">100</text>
<text x="63.2" y="207.2">C</text>
<text x="20.3" y="274">Document number: DS33007 Rev. 4 - 2</text>
</g>
<g font-size="2.3">
<text x="65" y="103.9">CE(SAT)</text>
<text x="80.5" y="103.9">C</text>
<text x="140.9" y="103.9">CE(SAT)</text>
<text x="156.4" y="103.9">C</text>
<text x="63.3" y="166.1">FE</text>
<text x="72.5" y="166.1">C</text>
<text x="141.7" y="166">BE(SAT)</text>
<text x="157.2" y="166">C</text>
<text x="64.6" y="228.2">BE(ON)</text>
<text x="79" y="228.2">C</text>
</g>
<g font-size="2.2">
<text x="145.6" y="54.3">100</text>
<text x="150.1" y="54.3">C</text>
<text x="38.3" y="76.4" transform="rotate(-90 38.3 76.4)">CE(SAT)</text>
<text x="112.9" y="75.5" transform="rotate(-90 112.9 75.5)">CE(SAT)</text>
<text x="53.9" y="98.6">C</text>
<text x="129.7" y="98.6">C</text>
<text x="38.2" y="138.1" transform="rotate(-90 38.2 138.1)">FE</text>
<text x="113.4" y="138.8" transform="rotate(-90 113.4 138.8)">BE(SAT)</text>
<text x="49.7" y="161">C</text>
<text x="129.7" y="161">C</text>
<text x="37.7" y="202" transform="rotate(-90 37.7 202)">BE(ON)</text>
<text x="53.9" y="223.3">C</text>
</g>
<text font-size="2.1" x="91.9" y="33.7">A</text>
<text font-size="2.1" fill="#231f20" x="182" y="273.2">© Diodes Incorporated</text>
<g font-size="1.5">
<text x="54.6" y="53.2">o</text>
<text x="49.4" y="55.7">A</text>
<text x="124.2" y="55.2">C</text>
<text x="126.6" y="55.2">B</text>
<text x="75.4" y="62.5">C</text>
<text x="77.8" y="62.5">B</text>
<text x="139" y="71.6">o</text>
<text x="165.3" y="67.8">o</text>
<text x="68.8" y="80.5">C</text>
<text x="71.1" y="80.5">B</text>
<text x="84" y="117.3">CE</text>
<text x="124.2" y="117.7">C</text>
<text x="126.6" y="117.7">B</text>
<text x="151.4" y="115.9">o</text>
<text x="54.6" y="120.8">o</text>
<text x="134.3" y="136.6">o</text>
<text x="161.7" y="134.1">o</text>
<text x="57.1" y="139.1">o</text>
<text x="75" y="140.3">o</text>
<text x="49.6" y="180">CE</text>
<text x="91.1" y="193.7">o</text>
<text x="76.1" y="198.6">o</text>
<text x="62.5" y="205.8">o</text>
</g>
<text font-size="1.4" x="149.3" y="53">o</text>
</svg>
